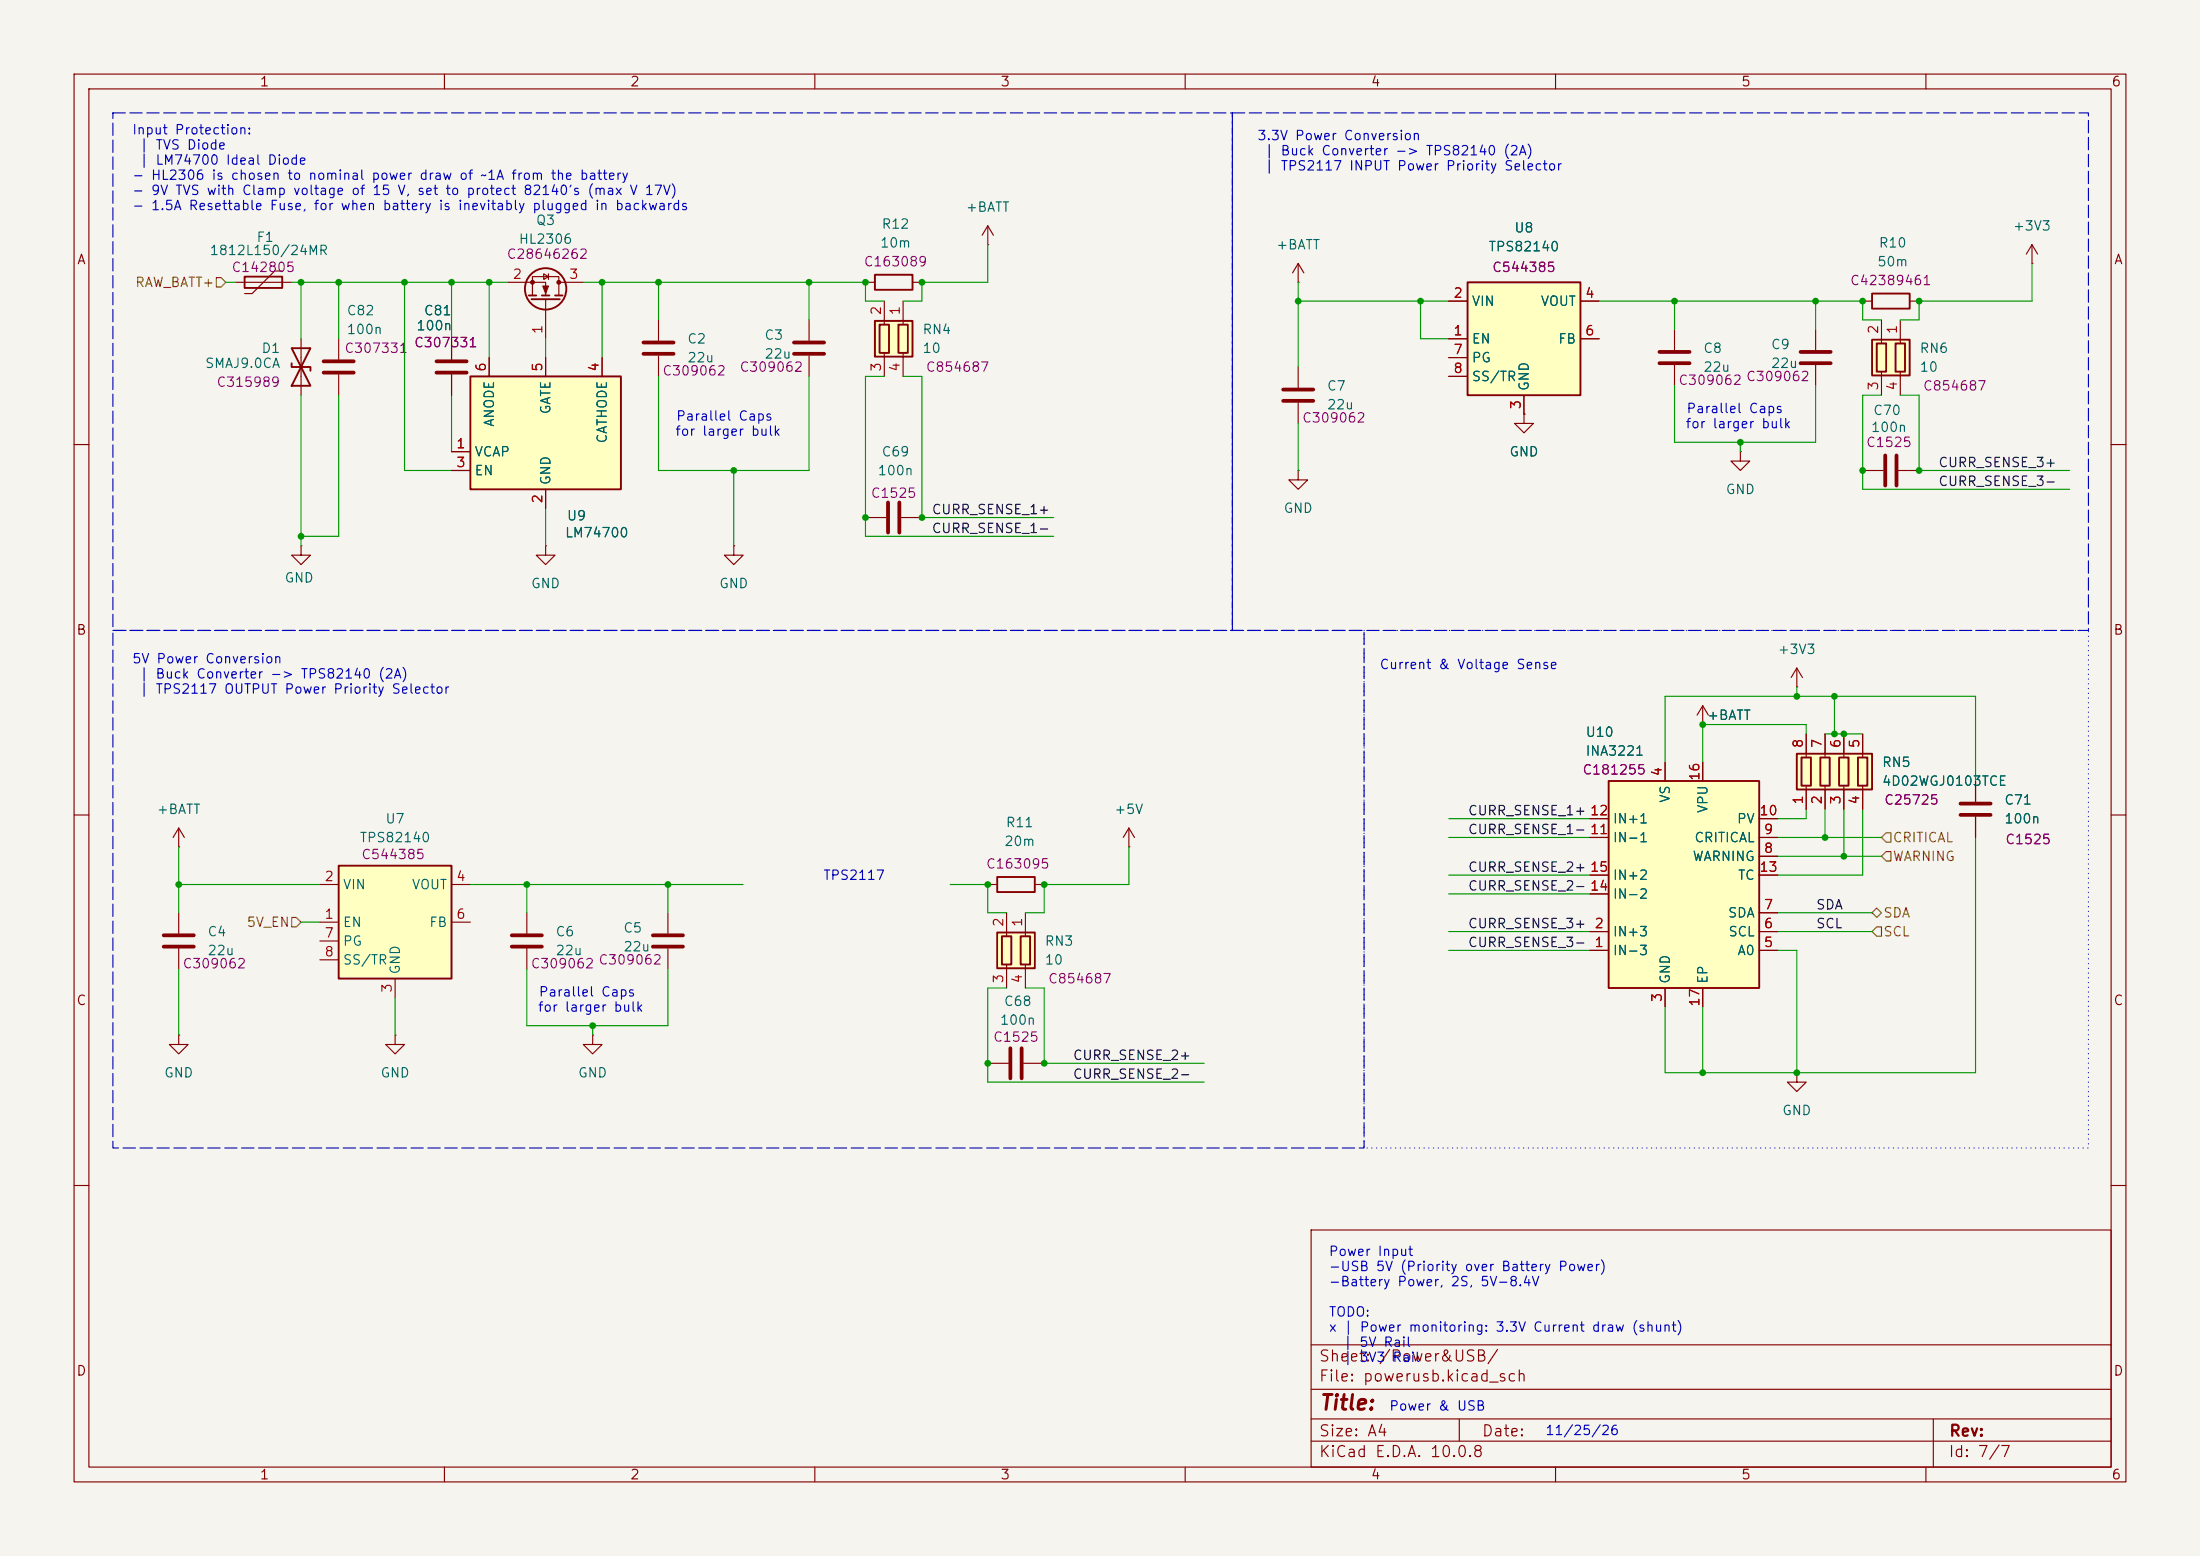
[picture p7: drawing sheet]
<svg xmlns="http://www.w3.org/2000/svg" width="297mm" height="210mm" viewBox="0 0 297 210" stroke-linecap="round" stroke-linejoin="round" font-family="sans-serif">
<path d="M0 0h297v210h-297z" fill="#f5f4ef" stroke="#f5f4ef" stroke-width=".14"/>
<g fill="none" stroke="#840000" stroke-width=".15">
<path d="M10 10h277v190h-277zM12 12h273v186h-273zM60 10v2M110 10v2M160 10v2M210 10v2M260 10v2M10 60h2M285 60h2M10 110h2M285 110h2M24.1 139.7v1.3h1.3l-1.3 1.2-1.2-1.2h1.2"/>
<path d="M24.1 139.7h.1M53.3 139.7v1.3h1.3l-1.3 1.2-1.2-1.2h1.2M53.3 139.7h.1M71.1 123.2v2.8M71.1 128v2.8M10 160h2M177 166h108v32h-108zM285 160h2M60 198v2M110 198v2M160 198v2M177 194.5h108"/>
<path d="M177 191.5h108M177 187.5h108M177 181.5h108M197 191.5v3M210 198v2M260 198v2M261 191.5v6.5"/>
</g>
<path d="M69.1 126.2h4.1M69.1 127.8h4.1" fill="none" stroke="#840000" stroke-width=".51"/>
<path d="M252.7 45.8h5.1v4.9h-5.1z" fill="#ffffc2"/>
<path d="M252.7 39.6h5.1v2.1h-5.1zM252.7 45.8h5.1v4.9h-5.1zM253.4 46.4h1.2v3.8h-1.2zM255.9 46.4h1.3v3.8h-1.3zM134.6 118.4h5.1v2h-5.1z" fill="none" stroke="#840000" stroke-width=".25"/>
<g fill="none" stroke="#840000" stroke-width=".15">
<path d="M274.3 35.6h.1M274.3 33l-.7 1.3M274.3 33l.8 1.3M274.3 33v2.6M226.1 44.5v2.7M226.1 49.3v2.8M251.5 40.6h1.2M254 43.2v3.2M254 50.2v3.1M256.5 43.2v3.2M256.5 50.2v3.1M257.8 40.6h1.3"/>
<path d="M133.3 119.4h1.3M139.7 119.4h1.3M152.4 114.3h.1M152.4 111.8l-.8 1.2M152.4 111.8l.8 1.2M152.4 111.8v2.5"/>
</g>
<path d="M224 47.5h4.1M224 49h4.1" fill="none" stroke="#840000" stroke-width=".51"/>
<path d="M134.6 125.9h5.1v4.8h-5.1z" fill="#ffffc2"/>
<path d="M134.6 125.9h5.1v4.8h-5.1zM135.3 126.4h1.2v3.8h-1.2zM137.8 126.4h1.3v3.8h-1.3z" fill="none" stroke="#840000" stroke-width=".25"/>
<path d="M175.3 38.1h.1M175.3 35.6l-.8 1.2M175.3 35.6l.7 1.2M175.3 35.6v2.5M135.9 123.2v3.2M135.9 130.2v3.2M138.4 123.2v3.2M138.4 130.2v3.2" fill="none" stroke="#840000" stroke-width=".15"/>
<path d="M198.1 38.1h15.3v15.2h-15.3z" fill="#ffffc2"/>
<path d="M198.1 38.1h15.3v15.2h-15.3z" fill="none" stroke="#840000" stroke-width=".25"/>
<g fill="none" stroke="#840000" stroke-width=".15">
<path d="M175.3 49.5v2.8M175.3 54.4v2.8M195.6 45.7h2.5M195.6 40.6h2.5M195.6 48.3h2.5M195.6 50.8h2.5M205.7 55.9v1.3h1.3l-1.3 1.2-1.2-1.2h1.2M205.7 55.9h.1M205.7 53.3v2.6M213.4 45.7h2.5M213.4 40.6h2.5M175.3 63.5v1.3h1.2l-1.2 1.2-1.3-1.2h1.3"/>
<path d="M175.3 63.5h.1M24.1 123.2v2.8M24.1 128v2.8M133.3 143.5h2.8M138.2 143.5h2.8"/>
</g>
<path d="M173.2 52.6h4.1M173.2 54.1h4.1M22.1 126.2h4.1M22.1 127.8h4.1M136.4 141.5v4M137.9 141.5v4" fill="none" stroke="#840000" stroke-width=".51"/>
<path d="M217.2 105.4h20.3v28h-20.3z" fill="#ffffc2"/>
<path d="M217.2 105.4h20.3v28h-20.3z" fill="none" stroke="#840000" stroke-width=".25"/>
<g fill="none" stroke="#840000" stroke-width=".15">
<path d="M214.6 113h2.6M214.6 110.5h2.6M214.6 118.1h2.6M224.8 102.9v2.5M229.9 102.9v2.5M237.5 115.6h2.5M237.5 113h2.5M237.5 110.5h2.5M237.5 118.1h2.5M214.6 128.3h2.6M214.6 125.7h2.6M214.6 120.7h2.6"/>
<path d="M224.8 133.4v2.5M229.9 133.4v2.5M237.5 128.3h2.5M237.5 125.7h2.5M237.5 123.2h2.5"/>
</g>
<path d="M242.6 101.7h10.1v4.9h-10.1z" fill="#ffffc2"/>
<path d="M242.6 101.7h10.1v4.9h-10.1zM243.2 102.2h1.3v3.8h-1.3zM245.7 102.2h1.3v3.8h-1.3zM248.3 102.2h1.3v3.8h-1.3zM250.8 102.2h1.3v3.8h-1.3z" fill="none" stroke="#840000" stroke-width=".25"/>
<path d="M243.8 99.1v3.1M246.4 99.1v3.1M248.9 99.1v3.1M251.5 99.1v3.1M243.8 106v3.2M246.4 106v3.2M248.9 106v3.2M251.5 106v3.2M266.7 105.4v2.8M266.7 110.2v2.8M242.6 144.8v1.3h1.2l-1.2 1.2-1.3-1.2h1.3M242.6 144.8h.1" fill="none" stroke="#840000" stroke-width=".15"/>
<path d="M264.7 110h4M264.7 108.5h4" fill="none" stroke="#840000" stroke-width=".51"/>
<path d="M45.7 116.8h15.3v15.3h-15.3z" fill="#ffffc2"/>
<path d="M118.1 37.1h5.1v2h-5.1zM45.7 116.8h15.3v15.3h-15.3z" fill="none" stroke="#840000" stroke-width=".25"/>
<g fill="none" stroke="#840000" stroke-width=".15">
<path d="M116.8 38.1h1.3M123.2 38.1h1.3M133.3 33h.1M133.3 30.5l-.7 1.3M133.3 30.5l.8 1.3M133.3 30.5v2.5M88.9 43.2v2.8M88.9 48v2.8M109.2 43.2v2.8M109.2 48v2.8M40.6 73.7v1.2h1.3l-1.3 1.3-1.2-1.3h1.2M40.6 73.7h.1"/>
<path d="M73.7 73.7v1.2h1.2l-1.2 1.3-1.3-1.3h1.3M73.7 73.7h.1M43.2 119.4h2.5M61 119.4h2.5M43.2 124.5h2.5M43.2 127h2.5M43.2 129.5h2.5M53.3 132.1v2.5M61 124.5h2.5"/>
</g>
<path d="M86.9 46.2h4M86.9 47.8h4M107.2 46.2h4.1M107.2 47.8h4.1" fill="none" stroke="#840000" stroke-width=".51"/>
<path d="M118.1 43.3h5.1v4.8h-5.1z" fill="#ffffc2"/>
<path d="M118.1 43.3h5.1v4.8h-5.1zM118.7 43.8h1.3v3.8h-1.3zM121.3 43.8h1.3v3.8h-1.3z" fill="none" stroke="#840000" stroke-width=".25"/>
<g fill="none" stroke="#840000" stroke-width=".15">
<path d="M61 45.7v2.8M61 50.5v2.8M119.4 40.6v3.2M119.4 47.6v3.2M121.9 40.6v3.2M121.9 47.6v3.2M99.1 73.7v1.2h1.2l-1.2 1.3-1.3-1.3h1.3M99.1 73.7h.1M116.8 69.9h2.8M121.7 69.9h2.8M24.1 114.3h.1M24.1 111.8l-.7 1.2"/>
<path d="M24.1 111.8l.8 1.2M24.1 111.8v2.5M90.2 123.2v2.8M90.2 128v2.8"/>
</g>
<path d="M58.9 50.3h4.1M58.9 48.8h4.1M119.9 67.8v4.1M121.4 67.8v4.1M88.1 126.2h4.1M88.1 127.8h4.1" fill="none" stroke="#840000" stroke-width=".51"/>
<path d="M63.5 50.8h20.3v15.2h-20.3z" fill="#ffffc2"/>
<g fill="none" stroke="#840000" stroke-width=".25">
<path d="M33 37.3h5.1v1.6h-5.1zM71.4 39.9h1M73.2 39.9h1M74.9 39.9h1M39.4 47h2.5l-2.5 5.1h2.5zM39.4 49v.5h2.5v.5M63.5 50.8h20.3v15.2h-20.3zM71.8 40.4h3.8"/>
<circle cx="73.7" cy="39" r="2.79"/>
</g>
<g fill="none" stroke="#840000" stroke-width=".15">
<path d="M31.7 38.1h7.7M38.1 36.6h-1l-3.1 3h-1M68.6 38.1h5.1v1.8M71.9 39.9v-2.6h3.5v2.6M73.4 37l.6 .3-.6 .4zM74 37v.7M75.4 38.1h3.3M40.6 45.7v7.6M45.7 45.7v2.8M45.7 50.5v2.8M61 45.7v2.8M61 50.5v2.8"/>
<path d="M66 48.3v2.5M73.7 40.4v5.3M73.7 48.3v2.5M81.3 48.3v2.5M195.6 45.7h2.5M195.6 40.6h2.5M195.6 48.3h2.5M195.6 50.8h2.5M205.7 55.9h.1M205.7 53.3v2.6M213.4 45.7h2.5M213.4 40.6h2.5"/>
<path d="M245.1 44.5v2.7M245.1 49.3v2.8M61 61h2.5M61 63.5h2.5M73.7 66v2.6M234.9 61v1.2h1.3l-1.3 1.3-1.2-1.3h1.2M234.9 61h.1M251.5 63.5h2.8M256.3 63.5h2.8M229.9 97.8h.1M229.9 95.3l-.8 1.2M229.9 95.3l.7 1.2"/>
<path d="M229.9 95.3v2.5M242.6 92.7h.1M242.6 90.2l-.8 1.2M242.6 90.2l.7 1.2M242.6 90.2v2.5M243.8 99.1v2.5M246.4 99.1v2.5M248.9 99.1v2.5M251.5 99.1v2.5M214.6 113h2.6M214.6 110.5h2.6M214.6 118.1h2.6"/>
<path d="M224.8 102.9v2.5M229.9 102.9v2.5M237.5 115.6h2.5M237.5 113h2.5M237.5 110.5h2.5M237.5 118.1h2.5M243.8 106.7v2.5M246.4 106.7v2.5M248.9 106.7v2.5M251.5 106.7v2.5M266.7 105.4v2.8M266.7 110.2v2.8"/>
<path d="M80 139.7v1.3h1.3l-1.3 1.2-1.3-1.2h1.3M80 139.7h.1M214.6 128.3h2.6M214.6 125.7h2.6M214.6 120.7h2.6M224.8 133.4v2.5M229.9 133.4v2.5M237.5 128.3h2.5M237.5 125.7h2.5M237.5 123.2h2.5"/>
</g>
<path d="M43.7 50.3h4.1M43.7 48.8h4.1M243.1 47.5h4M243.1 49h4M254.5 61.5v4M256 61.5v4" fill="none" stroke="#840000" stroke-width=".51"/>
<g fill="#840000" stroke="#840000" stroke-width=".15">
<path d="M73.3 38.6h.7l-.3 1z"/>
<circle cx="75.4" cy="38.1" r=".25"/>
<circle cx="71.9" cy="38.1" r=".25"/>
</g>
<path d="M29.2 37.5h.6l.7 .6-.7 .6h-.6zM254.6 114.9h.7v1.3h-.7l-.6-.6zM254.6 112.4h.7v1.3h-.7l-.6-.7zM39.4 123.8h.6l.6 .7-.6 .6h-.6zM252.7 123.2l.7-.6 .6 .6-.6 .6zM253.4 125.1h.6v1.3h-.6l-.7-.7z" fill="none" stroke="#725600" stroke-width=".15"/>
<g fill="none" stroke="#009600" stroke-width=".15">
<path d="M30.5 38.1h1.2M39.4 38.1h29.2M40.6 38.1v7.6M45.7 38.1v7.6M54.6 38.1v25.4h6.4M61 38.1v7.6M66 38.1v10.2M78.7 38.1h38.1v2.5h2.6M81.3 38.1v10.2M88.9 38.1v5.1M109.2 38.1v5.1M133.3 33v5.1h-8.8v2.5h-2.6"/>
<path d="M175.3 38.1v11.4M274.3 35.6v5h-15.2v2.6h-2.6M40.6 53.3v20.4M45.7 53.3v19.1h-5.1M61 53.3v7.7M73.7 45.7v2.6M88.9 50.8v12.7h20.3v-12.7M119.4 50.8h-2.6v21.6h25.4M121.9 50.8h2.6v19.1h17.7M175.3 40.6h20.3M175.3 57.2v6.3M191.8 40.6v5.1h3.8"/>
<path d="M215.9 40.6h35.6v2.6h2.5M226.1 40.6v3.9M226.1 52.1v7.6h19v-7.6M234.9 59.7v1.3M245.1 40.6v3.9M254 53.3h-2.5v12.7h27.9M256.5 53.3h2.6v10.2h20.3M73.7 68.6v5.1M99.1 63.5v10.2M242.6 92.7v1.3M243.8 99.1v-1.3h-13.9v5.1M246.4 99.1h5.1"/>
<path d="M247.6 94v5.1M24.1 114.3v8.9M24.1 119.4h19.1M63.5 119.4h36.8M71.1 119.4v3.8M90.2 119.4v3.8M128.3 119.4h5v3.8h2.6M152.4 114.3v5.1h-11.4v3.8h-2.6M195.6 118.1h19M195.6 113h19M195.6 110.5h19M224.8 102.9v-8.9h41.9v11.4"/>
<path d="M240 115.6h14M240 113h14M243.8 109.2v1.3h-3.8M246.4 109.2v3.8M248.9 109.2v6.4M251.5 109.2v8.9h-11.5M266.7 113v31.8h-41.9v-8.9M24.1 130.8v8.9M40.6 124.5h2.6M53.3 134.6v5.1M71.1 130.8v7.6h19.1v-7.6M80 138.4v1.3"/>
<path d="M135.9 133.4h-2.6v12.7h29.3M138.4 133.4h2.6v10.1h21.6M195.6 128.3h19M195.6 125.7h19M195.6 120.7h19M229.9 135.9v8.9M240 123.2h12.7M240 128.3h2.6v16.5M240 125.7h12.7"/>
</g>
<path d="M15.2 15.2h151.2v69.9h-151.2zM166.4 15.2h115.5v69.9h-115.5zM15.2 85.1h168.9v69.8h-168.9z" fill="none" stroke="#0000c2" stroke-width=".15" stroke-dasharray="1.7 .6"/>
<path d="M184.1 85.1h97.8v69.8h-97.8z" fill="none" stroke="#0000c2" stroke-width=".15" stroke-dasharray="0 .6"/>
<g fill="#009600">
<circle cx="247.6" cy="94" r=".46"/>
<circle cx="248.9" cy="99.1" r=".46"/>
<circle cx="247.6" cy="99.1" r=".46"/>
<circle cx="251.5" cy="63.5" r=".46"/>
<circle cx="259.1" cy="63.5" r=".46"/>
<circle cx="229.9" cy="97.8" r=".46"/>
<circle cx="242.6" cy="94" r=".46"/>
<circle cx="259.1" cy="40.6" r=".46"/>
<circle cx="251.5" cy="40.6" r=".46"/>
<circle cx="229.9" cy="144.8" r=".46"/>
<circle cx="242.6" cy="144.8" r=".46"/>
<circle cx="248.9" cy="115.6" r=".46"/>
<circle cx="234.9" cy="59.7" r=".46"/>
<circle cx="226.1" cy="40.6" r=".46"/>
<circle cx="245.1" cy="40.6" r=".46"/>
<circle cx="191.8" cy="40.6" r=".46"/>
<circle cx="175.3" cy="40.6" r=".46"/>
<circle cx="246.4" cy="113" r=".46"/>
<circle cx="81.3" cy="38.1" r=".46"/>
<circle cx="88.9" cy="38.1" r=".46"/>
<circle cx="24.1" cy="119.4" r=".46"/>
<circle cx="71.1" cy="119.4" r=".46"/>
<circle cx="116.8" cy="69.9" r=".46"/>
<circle cx="124.5" cy="38.1" r=".46"/>
<circle cx="124.5" cy="69.9" r=".46"/>
<circle cx="116.8" cy="38.1" r=".46"/>
<circle cx="109.2" cy="38.1" r=".46"/>
<circle cx="99.1" cy="63.5" r=".46"/>
<circle cx="133.3" cy="119.4" r=".46"/>
<circle cx="80" cy="138.4" r=".46"/>
<circle cx="133.3" cy="143.5" r=".46"/>
<circle cx="90.2" cy="119.4" r=".46"/>
<circle cx="141" cy="119.4" r=".46"/>
<circle cx="141" cy="143.5" r=".46"/>
<circle cx="45.7" cy="38.1" r=".46"/>
<circle cx="54.6" cy="38.1" r=".46"/>
<circle cx="66" cy="38.1" r=".46"/>
<circle cx="61" cy="38.1" r=".46"/>
<circle cx="40.6" cy="72.4" r=".46"/>
<circle cx="40.6" cy="38.1" r=".46"/>
</g>
<text font-size="2" fill="#840000" x="178" y="190.8">Title:</text>
<g font-size="1.5" fill="#840000">
<text x="178" y="184.1">Sheet: /Power&amp;USB/</text>
<text x="178" y="186.8">File: powerusb.kicad_sch</text>
<text x="178" y="197">KiCad E.D.A. 10.0.8</text>
<text x="178" y="194.2">Size: A4</text>
<text x="200" y="194.2">Date:</text>
<text x="263" y="197">Id: 7/7</text>
<text x="263" y="194.2">Rev:</text>
</g>
<g font-size="1.3" fill="#840000">
<text x="35" y="12">1</text>
<text x="85" y="12">2</text>
<text x="135" y="12">3</text>
<text x="185" y="12">4</text>
<text x="235" y="12">5</text>
<text x="285" y="12">6</text>
<text x="10.3" y="36">A</text>
<text x="285.3" y="36">A</text>
<text x="10.2" y="86">B</text>
<text x="285.2" y="86">B</text>
<text x="10.2" y="136">C</text>
<text x="285.2" y="136">C</text>
<text x="10.2" y="186">D</text>
<text x="285.2" y="186">D</text>
<text x="35" y="200">1</text>
<text x="85" y="200">2</text>
<text x="135" y="200">3</text>
<text x="185" y="200">4</text>
<text x="235" y="200">5</text>
<text x="285" y="200">6</text>
</g>
<g font-size="1.3" fill="#0000c2">
<text x="17.8" y="18.5">Input Protection:</text>
<text x="18.7" y="20.5">| TVS Diode</text>
<text x="18.7" y="22.6">| LM74700 Ideal Diode</text>
<text x="169.6" y="19.2">3.3V Power Conversion</text>
<text x="170.6" y="21.3">| Buck Converter -&gt; TPS82140 (2A)</text>
<text x="170.6" y="23.3">| TPS2117 INPUT Power Priority Selector</text>
<text x="17.8" y="24.6">- HL2306 is chosen to nominal power draw of ~1A from the battery</text>
<text x="17.8" y="26.6">- 9V TVS with Clamp voltage of 15 V, set to protect 82140's (max V 17V)</text>
<text x="17.8" y="28.7">- 1.5A Resettable Fuse, for when battery is inevitably plugged in backwards</text>
<text x="91.1" y="59.1">for larger bulk</text>
<text x="91.2" y="57.1">Parallel Caps</text>
<text x="227.5" y="58.1">for larger bulk</text>
<text x="227.6" y="56.1">Parallel Caps</text>
<text x="17.8" y="89.9">5V Power Conversion</text>
<text x="18.7" y="91.9">| Buck Converter -&gt; TPS82140 (2A)</text>
<text x="18.7" y="93.9">| TPS2117 OUTPUT Power Priority Selector</text>
<text x="186.2" y="90.6">Current &amp; Voltage Sense</text>
<text x="111" y="119.1">TPS2117</text>
<text x="72.5" y="136.9">for larger bulk</text>
<text x="72.6" y="134.8">Parallel Caps</text>
<text x="179.3" y="169.8">Power Input</text>
<text x="179.3" y="171.9">-USB 5V (Priority over Battery Power)</text>
<text x="179.3" y="173.9">-Battery Power, 2S, 5V-8.4V</text>
<text x="179.3" y="178">TODO:</text>
<text x="179.3" y="180.1">x | Power monitoring: 3.3V Current draw (shunt)</text>
<text x="181.2" y="182.1">| 5V Rail</text>
<text x="181.2" y="184.1">| 3V3 Rail</text>
<text x="187.5" y="190.7">Power &amp; USB</text>
<text x="208.5" y="194">11/25/26</text>
</g>
<g font-size="1.3" fill="#006464">
<text x="130.3" y="28.9">+BATT</text>
<text x="28.2" y="34.7">1812L150/24MR</text>
<text x="34.5" y="33">F1</text>
<text x="69.9" y="33.2">HL2306</text>
<text x="72.3" y="30.7">Q3</text>
<text x="118.7" y="33.7">10m</text>
<text x="118.9" y="31.2">R12</text>
<text x="172.2" y="34">+BATT</text>
<text x="200.9" y="34.2">TPS82140</text>
<text x="204.3" y="31.7">U8</text>
<text x="253.6" y="33.7">R10</text>
<text x="271.7" y="31.4">+3V3</text>
<text x="198.6" y="41.6">VIN</text>
<text x="207.9" y="41.6">VOUT</text>
<text x="253.3" y="36.3">50m</text>
<text x="35.2" y="48">D1</text>
<text x="46.7" y="42.9">C82</text>
<text x="46.7" y="45.4">100n</text>
<text x="56.1" y="44.9">100n</text>
<text x="57.1" y="42.9">C81</text>
<text x="92.7" y="46.7">C2</text>
<text x="103.1" y="46.2">C3</text>
<text x="124.4" y="45.4">RN4</text>
<text x="124.4" y="48">10</text>
<text x="198.6" y="46.7">EN</text>
<text x="210.3" y="46.7">FB</text>
<text x="229.9" y="48">C8</text>
<text x="239" y="47.4">C9</text>
<text x="259.1" y="48">RN6</text>
<text x="27.6" y="50">SMAJ9.0CA</text>
<text x="92.7" y="49.2">22u</text>
<text x="103.1" y="48.7">22u</text>
<text x="179.1" y="53">C7</text>
<text x="198.6" y="49.2">PG</text>
<text x="198.6" y="51.8">SS/TR</text>
<text x="206.7" y="52.9" transform="rotate(-90 206.7 52.9)">GND</text>
<text x="229.9" y="50.5">22u</text>
<text x="239" y="50">22u</text>
<text x="259.1" y="50.5">10</text>
<text x="67" y="57.7" transform="rotate(-90 67 57.7)">ANODE</text>
<text x="74.6" y="56" transform="rotate(-90 74.6 56)">GATE</text>
<text x="82.2" y="59.9" transform="rotate(-90 82.2 59.9)">CATHODE</text>
<text x="179.1" y="55.6">22u</text>
<text x="252.5" y="58.6">100n</text>
<text x="252.8" y="56.3">C70</text>
<text x="64" y="61.9">VCAP</text>
<text x="64" y="64.5">EN</text>
<text x="74.6" y="65.6" transform="rotate(-90 74.6 65.6)">GND</text>
<text x="118.4" y="64.5">100n</text>
<text x="118.9" y="61.9">C69</text>
<text x="203.7" y="61.9">GND</text>
<text x="76.4" y="70.6">U9</text>
<text x="173.2" y="69.5">GND</text>
<text x="232.9" y="67">GND</text>
<text x="76.2" y="72.8">LM74700</text>
<text x="38.3" y="78.9">GND</text>
<text x="71.6" y="79.7">GND</text>
<text x="97" y="79.7">GND</text>
<text x="239.9" y="88.6">+3V3</text>
<text x="214" y="99.8">U10</text>
<text x="230.4" y="97.5">+BATT</text>
<text x="214" y="102.3">INA3221</text>
<text x="254" y="103.8">RN5</text>
<text x="254" y="106.4">4D02WGJ0103TCE</text>
<text x="21.1" y="110.2">+BATT</text>
<text x="48.5" y="114">TPS82140</text>
<text x="51.9" y="111.5">U7</text>
<text x="135.7" y="112">R11</text>
<text x="150.3" y="110.2">+5V</text>
<text x="217.7" y="114">IN-1</text>
<text x="217.7" y="111.5">IN+1</text>
<text x="225.8" y="108.4" transform="rotate(-90 225.8 108.4)">VS</text>
<text x="228.7" y="114">CRITICAL</text>
<text x="230.8" y="109.8" transform="rotate(-90 230.8 109.8)">VPU</text>
<text x="234.4" y="111.5">PV</text>
<text x="270.5" y="108.9">C71</text>
<text x="270.5" y="111.5">100n</text>
<text x="135.5" y="114.5">20m</text>
<text x="217.7" y="119.1">IN+2</text>
<text x="228.4" y="116.5">WARNING</text>
<text x="234.5" y="119.1">TC</text>
<text x="46.2" y="125.4">EN</text>
<text x="46.2" y="120.3">VIN</text>
<text x="55.5" y="120.3">VOUT</text>
<text x="57.9" y="125.4">FB</text>
<text x="217.7" y="121.6">IN-2</text>
<text x="233.2" y="124.2">SDA</text>
<text x="27.9" y="126.7">C4</text>
<text x="27.9" y="129.2">22u</text>
<text x="46.2" y="128">PG</text>
<text x="46.2" y="130.5">SS/TR</text>
<text x="54.3" y="131.6" transform="rotate(-90 54.3 131.6)">GND</text>
<text x="74.9" y="126.7">C6</text>
<text x="74.9" y="129.2">22u</text>
<text x="84.1" y="126.2">C5</text>
<text x="84.1" y="128.7">22u</text>
<text x="141" y="128">RN3</text>
<text x="141" y="130.5">10</text>
<text x="217.7" y="129.2">IN-3</text>
<text x="217.7" y="126.7">IN+3</text>
<text x="233.2" y="126.7">SCL</text>
<text x="234.5" y="129.2">A0</text>
<text x="135.4" y="136.1">C68</text>
<text x="225.8" y="132.9" transform="rotate(-90 225.8 132.9)">GND</text>
<text x="230.8" y="132.9" transform="rotate(-90 230.8 132.9)">EP</text>
<text x="134.9" y="138.6">100n</text>
<text x="22.1" y="145.7">GND</text>
<text x="51.3" y="145.7">GND</text>
<text x="77.9" y="145.7">GND</text>
<text x="240.5" y="150.8">GND</text>
</g>
<g font-size="1.3" fill="#840084">
<text x="68.3" y="35.3">C28646262</text>
<text x="31.2" y="37">C142805</text>
<text x="116.5" y="36.3">C163089</text>
<text x="201.3" y="37">C544385</text>
<text x="249.7" y="38.8">C42389461</text>
<text x="46.4" y="48">C307331</text>
<text x="55.8" y="47.2">C307331</text>
<text x="29.1" y="52.5">C315989</text>
<text x="89.3" y="51">C309062</text>
<text x="99.7" y="50.5">C309062</text>
<text x="124.9" y="50.5">C854687</text>
<text x="226.5" y="52.3">C309062</text>
<text x="235.6" y="51.8">C309062</text>
<text x="259.5" y="53">C854687</text>
<text x="175.7" y="57.4">C309062</text>
<text x="251.8" y="60.7">C1525</text>
<text x="117.5" y="67.5">C1525</text>
<text x="213.5" y="104.8">C181255</text>
<text x="254.3" y="108.9">C25725</text>
<text x="48.7" y="116.3">C544385</text>
<text x="133" y="117.5">C163095</text>
<text x="270.6" y="114.2">C1525</text>
<text x="24.6" y="131">C309062</text>
<text x="71.6" y="131">C309062</text>
<text x="80.7" y="130.5">C309062</text>
<text x="141.4" y="133">C854687</text>
<text x="134" y="140.9">C1525</text>
</g>
<g font-size="1.3" fill="#725600">
<text x="18.1" y="39.1">RAW_BATT+</text>
<text x="255.4" y="114">CRITICAL</text>
<text x="255.4" y="116.5">WARNING</text>
<text x="33.2" y="125.4">5V_EN</text>
<text x="254.2" y="124.2">SDA</text>
<text x="254.2" y="126.7">SCL</text>
</g>
<g font-size="1.3" fill="#a90000">
<text x="69.1" y="38">2</text>
<text x="76.7" y="38">3</text>
<text x="196.1" y="40.5">2</text>
<text x="213.9" y="40.5">4</text>
<text x="73.5" y="45.2" transform="rotate(-90 73.5 45.2)">1</text>
<text x="119.2" y="42.6" transform="rotate(-90 119.2 42.6)">2</text>
<text x="121.8" y="42.6" transform="rotate(-90 121.8 42.6)">1</text>
<text x="196.1" y="45.6">1</text>
<text x="213.9" y="45.6">6</text>
<text x="253.9" y="45.2" transform="rotate(-90 253.9 45.2)">2</text>
<text x="256.4" y="45.2" transform="rotate(-90 256.4 45.2)">1</text>
<text x="65.9" y="50.3" transform="rotate(-90 65.9 50.3)">6</text>
<text x="73.5" y="50.3" transform="rotate(-90 73.5 50.3)">5</text>
<text x="81.1" y="50.3" transform="rotate(-90 81.1 50.3)">4</text>
<text x="119.2" y="50.3" transform="rotate(-90 119.2 50.3)">3</text>
<text x="121.8" y="50.3" transform="rotate(-90 121.8 50.3)">4</text>
<text x="196.1" y="48.1">7</text>
<text x="196.1" y="50.7">8</text>
<text x="253.9" y="52.8" transform="rotate(-90 253.9 52.8)">3</text>
<text x="256.4" y="52.8" transform="rotate(-90 256.4 52.8)">4</text>
<text x="205.6" y="55.3" transform="rotate(-90 205.6 55.3)">3</text>
<text x="61.5" y="60.8">1</text>
<text x="61.5" y="63.4">3</text>
<text x="73.5" y="68" transform="rotate(-90 73.5 68)">2</text>
<text x="243.7" y="101.1" transform="rotate(-90 243.7 101.1)">8</text>
<text x="246.2" y="101.1" transform="rotate(-90 246.2 101.1)">7</text>
<text x="248.8" y="101.1" transform="rotate(-90 248.8 101.1)">6</text>
<text x="251.3" y="101.1" transform="rotate(-90 251.3 101.1)">5</text>
<text x="224.7" y="104.9" transform="rotate(-90 224.7 104.9)">4</text>
<text x="229.7" y="105.5" transform="rotate(-90 229.7 105.5)">16</text>
<text x="214.6" y="112.9">11</text>
<text x="214.6" y="110.4">12</text>
<text x="237.4" y="110.4">10</text>
<text x="238" y="112.9">9</text>
<text x="243.7" y="108.7" transform="rotate(-90 243.7 108.7)">1</text>
<text x="246.2" y="108.7" transform="rotate(-90 246.2 108.7)">2</text>
<text x="248.8" y="108.7" transform="rotate(-90 248.8 108.7)">3</text>
<text x="251.3" y="108.7" transform="rotate(-90 251.3 108.7)">4</text>
<text x="43.7" y="119.2">2</text>
<text x="61.5" y="119.2">4</text>
<text x="214.6" y="118">15</text>
<text x="237.4" y="118">13</text>
<text x="238" y="115.4">8</text>
<text x="43.7" y="124.3">1</text>
<text x="61.5" y="124.3">6</text>
<text x="135.8" y="125.2" transform="rotate(-90 135.8 125.2)">2</text>
<text x="138.3" y="125.2" transform="rotate(-90 138.3 125.2)">1</text>
<text x="214.6" y="120.5">14</text>
<text x="215.2" y="125.6">2</text>
<text x="238" y="125.6">6</text>
<text x="238" y="123.1">7</text>
<text x="43.7" y="126.9">7</text>
<text x="43.7" y="129.4">8</text>
<text x="215.2" y="128.1">1</text>
<text x="238" y="128.1">5</text>
<text x="53.2" y="134.1" transform="rotate(-90 53.2 134.1)">3</text>
<text x="135.8" y="132.8" transform="rotate(-90 135.8 132.8)">3</text>
<text x="138.3" y="132.8" transform="rotate(-90 138.3 132.8)">4</text>
<text x="224.7" y="135.4" transform="rotate(-90 224.7 135.4)">3</text>
<text x="229.7" y="136" transform="rotate(-90 229.7 136)">17</text>
</g>
<g font-size="1.3" fill="#0f0f0f">
<text x="261.6" y="63.4">CURR_SENSE_3+</text>
<text x="261.6" y="65.9">CURR_SENSE_3-</text>
<text x="125.7" y="69.7">CURR_SENSE_1+</text>
<text x="125.7" y="72.3">CURR_SENSE_1-</text>
<text x="198.1" y="110.4">CURR_SENSE_1+ 12</text>
<text x="198.1" y="112.9">CURR_SENSE_1- 11</text>
<text x="198.1" y="118">CURR_SENSE_2+ 15</text>
<text x="198.1" y="125.6">CURR_SENSE_3+</text>
<text x="198.1" y="120.5">CURR_SENSE_2- 14</text>
<text x="245.1" y="125.6">SCL</text>
<text x="245.1" y="123.1">SDA</text>
<text x="198.1" y="128.1">CURR_SENSE_3-</text>
<text x="144.8" y="143.4">CURR_SENSE_2+</text>
<text x="144.8" y="145.9">CURR_SENSE_2-</text>
</g>
</svg>
